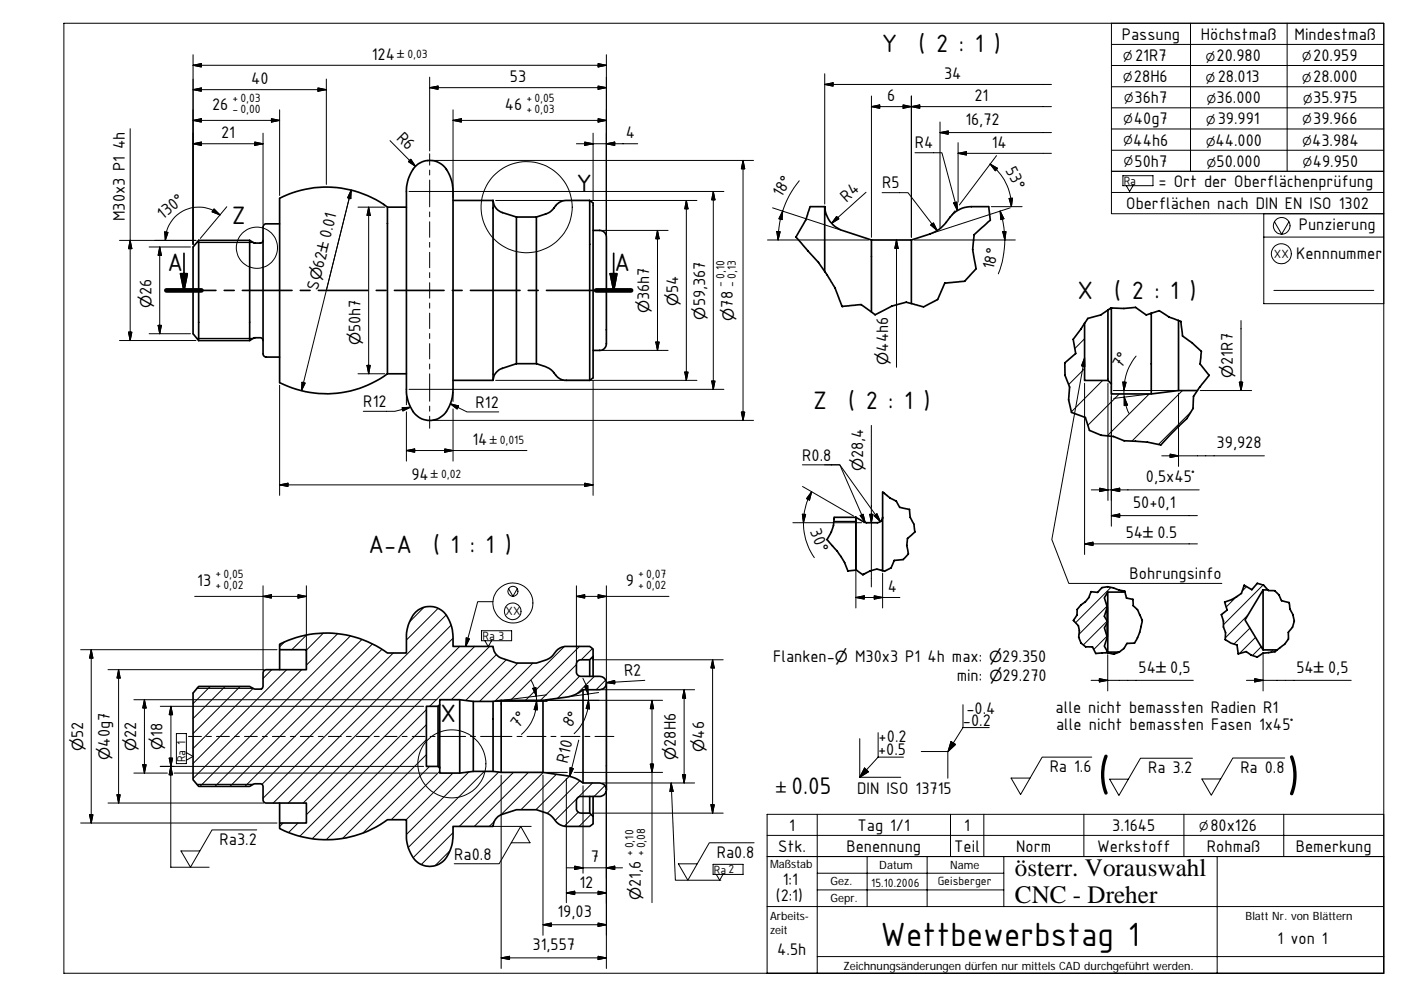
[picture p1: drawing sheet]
<svg xmlns="http://www.w3.org/2000/svg" width="297mm" height="210mm" viewBox="0 0 297 210" stroke-linecap="round" stroke-linejoin="round" font-family="sans-serif">
<g fill="none" stroke="#000" stroke-width=".36">
<path d="M88.1 35.3a4.4 4.4 0 0 1 7.3 2.1l.5 1.6 .2 1.6v41.9a7.1 7.1 0 0 1-3 6.1 4.3 4.3 0 0 1-6.1-2.3l-.4-1-.4-2.2v-42.5a7.9 7.9 0 0 1 1.9-5.3zM38.3 58h1.4l-.7 3.6zM39 53.7v7.9M42.1 51l-1.2 1.4v18.4l1.2 1.4M42.1 51v21.2M42.1 51h10.8M52.9 51a2.51 2.51 0 0 0 2.7 .4l.2-.4M52.9 51v21.2M59.3 47.5h-3l-.4 .2-.1 .5v26.8l.1 .4 .4 .3h3M82.1 43.9v35.3M86.2 43.9h-4.1a21.8 21.8 0 0 0-22.8-1.9v39.1a22 22 0 0 0 22.8-1.9M96.1 42.5h8.4"/>
<path d="M104.5 42.5a2.87 2.87 0 0 0 2 2.6l3 .9M104.5 42.5v38.1M109.5 46v31.1M109.5 46h4.2M113.7 46v31.1M125 42.5h-4.9a3.3 3.3 0 0 0-2.9 1.9l-.9 .7-2.6 .9M125 42.5v38.1M125 42.5l.7 .5v37.1l-.7 .5M125.7 48.9h1.4a1.39 1.39 0 0 1 1.5 1.4v22.6a1.43 1.43 0 0 1-1.5 1.4h-1.4M129.4 58h1.4l-.7 3.6zM130.1 53.7v7.9M174.9 43.8h-3.1a21.9 21.9 0 0 1-3 6.5l2.5 2.9a25.3 25.3 0 0 1 3.6 4.4l2.1 3.3 1.4 3.6a.46 .46 0 0 0 .2 .5 .46 .46 0 0 0 .5-.1l3.5-.3 2.9 2.1 1.2-.6a13.4 13.4 0 0 1 5.4-2l3.7 1 2.2-1.2a1.82 1.82 0 0 0 1.2-1.4l.7-1.5a1.27 1.27 0 0 1 1.6-1.1l2-.2a2.14 2.14 0 0 0 2-1.2l1.4-1.5a15.6 15.6 0 0 1-.4-6.7v-.5l3.5-3.1-.4-2.9h-3.7a6.2 6.2 0 0 0-5.3 3.3l-.7 .8a6.2 6.2 0 0 1-2.7 1.7l-4 1.3"/>
<path d="M174.9 43.8a5.5 5.5 0 0 0 3.9 5.1l6 2M174.9 43.8v13.8M184.8 50.9v15.2M184.8 50.9h8.4M193.2 50.9v13.5M35.3 61.6h10.5M42.1 72.2h10.8M47.5 61.6h2.2M51.4 61.6h10.5M52.9 72.2a2.49 2.49 0 0 1 2.4-.6l.4 .3 .1 .3M63.7 61.6h2M67.5 61.6h10.5"/>
<path d="M79.8 61.6h2.1M82.1 79.2h4.1M83.6 61.6h10.5M95.9 61.6h2.1M99.7 61.6h10.6M109.5 77.1l-3 1a2.86 2.86 0 0 0-2 2.5h-8.4M109.5 77.1h4.2M112 61.6h2.1M113.7 77.1l2 .6a4.5 4.5 0 0 1 2.3 2.1l.8 .6 .9 .2h5.3M115.9 61.6h10.4M128.1 61.6h2.1M132 61.6h1.8"/>
<path d="M230 68.5v12.2h4.9l.7 .7v2.1h8.5l5.8-.7h4M234.9 65.7l-1.5 1.1-2.8 .7-.6 1M234.9 65.7v15M235.6 65.3l2.7 .1 2.5-.2 2.2 1.6 1.1-.4M235.6 65.3l-.7 .4M235.6 65.3v16.1M244.1 66.4l1.7-.5 .7 .4a8.2 8.2 0 0 0 3.4 1.7M244.1 66.4v17.1M249.9 68l.5 .2 .3 3 2 1.5 2 1.8-.3 2.7 2 2.4-2.1 2.6-1.3 1.9-.1 2.5-1.3 2.1-5.5 5.6-2.8-.6-5-.2-2.2-1-2.6-.2-2.5-1.1-.9-2.7-2.9-1.1-.6-2.6 .2-2.7-1-2.5v-2.7l2.3-1.9-.6-3.1 2.5-3.4M249.9 68v14.8M181.5 109.7h-4.6a7.4 7.4 0 0 1-1.6 4.7l.4 .4a17.2 17.2 0 0 1 4.1 6.3l1.8-.2 1.3 1 1.6-.9 1.4-.4 1.7 .5 1.3-.7 .7-1.6 1.9-.2 1.1-1.1a5.8 5.8 0 0 1-.2-3.3l1.6-1.4-.2-1.7-.3-.4a3.7 3.7 0 0 1-.7-2.7l-2-.4-.8-1.3-1.3-.7-1.6-1.3v16.7M181.5 109.7l2 1.1h2.5a1.15 1.15 0 0 0 1.1-1.1"/>
<path d="M181.5 109.7v11.2M59.3 137.8v4.2M125 139.9v3.5M125.7 139.2v4.2M231.3 125.5l1.4 .1 .9-1 1.3-.2 1.2 .3 1.1 .4 1.3 .2 .3 1.5 1.4 .3v.6a1 1 0 0 0 .7 1.3l.3 .3 .5 1.1a3.3 3.3 0 0 1 0 3.2l-.4 1.2-.8 1.6h-1.6a4.4 4.4 0 0 1-1.6 1.8l-1.2 .5-1.2-.3-2.6 .2-.7-1.4a2.45 2.45 0 0 1-2.4-.9 2.45 2.45 0 0 1-.3-2.5l-.3-1.1-1-1.1 .7-1.2 .1-1.2 .8-.9 .9-.7 .7-.9zM234.8 128.7v3M234.8 132.1v3M234.9 125.5l-.8 1.2 .7 2-.7 2 .8 1.2-.8 1.2 .7 2-.7 1.9 .8 1.3h2.4M234.9 125.5h3.6M234.9 125.5v12.8M259.6 127.7l1.6-.6 2-1.3 .6-1.7 1.6 .9 1.2-1.3 1.3 .4 1 1.1a2.07 2.07 0 0 1 2.4 1.2l.4 1 1.6 .4 .4 1.7a3.3 3.3 0 0 1 0 3.8 1.19 1.19 0 0 0-.5 1.5 2.19 2.19 0 0 1-.8 1.7l-2.1 1.7-2.5 .3-1.2 .8-1.3-.4-1.1-.7-1.7 .4-.2-1.8-1.3-.4-1.2-.8v-1.5l-.4-1.2v-1.2l-.5-1.4 1.3-1zM267.8 125.1l-3.8 6.3 3.8 6.4h3"/>
<path d="M267.8 125.1h1M267.8 125.1v12.7M42.1 145.5h10.8a2.63 2.63 0 0 0 2.4 .6l.5-.6v-2.9l.1-.3 .4-.3h8.7v-4.2h-5.7v-1.2a21.9 21.9 0 0 1 22.8 1.9h4.1v-3.9a7.5 7.5 0 0 1 2.5-5.3 4.4 4.4 0 0 1 6.7 2.6l.5 1.6 .2 3.6h8.4a2.76 2.76 0 0 0 2 2.5l3 1h4.2l2-.6a4.3 4.3 0 0 0 2.3-2.1l.8-.5 .9-.3h5.3l.7 .5v1.6l-.7 .7h-1.8l-.7 .3-.3 .5 .1 2.1 .3 .5 .4 .1h4.1a1.42 1.42 0 0 1 1.5 1.4 1.42 1.42 0 0 1-1.5 1.4h-3.5a6.8 6.8 0 0 1-3.5 1.6l-5 .7h-8.8l-1.8 .2h-4.2l-2.8-.3h-4.3v1l-.3 .4h-2.5v12.7h2.5l.3 .3v1.1h4.3l2.8-.3h4.2l1.8 .2h8.8l5 .7a7 7 0 0 1 3.5 1.5h3.5a1.43 1.43 0 0 1 1.5 1.4 1.43 1.43 0 0 1-1.5 1.5h-4.1l-.5 .2-.3 .5v2l.2 .4 .4 .3 .4 .1h1.8l.7 .7v1.6l-.7 .5h-4.9a3.4 3.4 0 0 1-2.9-1.9l-1.2-.9-2.3-.7h-4.2l-3 1a2.81 2.81 0 0 0-2 2.5h-8.4v1.9a7.1 7.1 0 0 1-3 6.1 4.4 4.4 0 0 1-6.3-2.9l-.6-2.1v-4.4h-4.1a21.9 21.9 0 0 1-22.8 1.9v-1.2h5.7v-4.2h-8.7l-.5-.6v-3l-.2-.4-.4-.1a2.56 2.56 0 0 0-2.3 .5h-10.8l-1.2-1.4v-18.4zM92.9 149.8v12.7M93.2 149.4v13.4M97.5 148.4v15.5M100.3 148.7v14.9M104.5 148.7v14.9M106.3 148.5v15.3M115.1 148.5v15.3M123.6 146.2v19.8M128.6 144.8v22.6"/>
<path d="M59.3 170.3v4.2M125 168.9v3.5M125.7 168.9v4.2"/>
</g>
<path d="M41.7 51.4h12M41.7 71.8h12M176.8 110.6h4.7M41.7 145.9h12M41.7 166.3h12" fill="none" stroke="#000" stroke-width=".25"/>
<g fill="#000" stroke="#000" stroke-width=".21">
<path d="M40.9 13.8l1.8-.3v.7zM40.9 19l1.8-.4v.7zM67.4 18.6l1.8 .4-1.8 .3zM91.1 18.6l1.8-.4v.7zM126.8 13.5l1.8 .3-1.8 .4zM126.8 18.2l1.8 .4-1.8 .3zM174.9 17.9l1.7-.4v.8zM40.9 30.5l1.8-.4v.7zM40.9 25.5l1.8-.3v.7zM54 30.1l1.8 .4-1.8 .3zM57.5 25.2l1.8 .3-1.8 .4zM87.1 33.8l1 1.5-1.5-1z"/>
<path d="M96.1 25.5l1.7-.3v.7zM124 30.1l1.7 .4-1.7 .3zM126.8 25.2l1.8 .3-1.8 .4zM128.6 30.5l1.7-.4v.7zM157.5 34l.4 1.8h-.7zM184.8 22.6l1.7-.4v.8zM191.5 22.2l1.7 .4-1.7 .4zM193.2 22.6l1.8-.4v.8zM199.3 28.1l1.7-.3v.7zM203.1 32.5l1.8-.3v.7zM209.9 34.8l1.6 .9-.5 .5zM27.6 51l.4 1.7h-.8z"/>
<path d="M33.9 52.4l.3 1.7h-.7zM34.9 49.2l.7 .1-.6 1.7zM45.4 44.3l1.2 1.3-1.6-.7zM74.5 40.3l-.1 1.8-.7-.2zM78.2 43.9l.3 1.8h-.7zM139.4 48.9l.4 1.7h-.8zM145.5 42.5l.4 1.8h-.7zM151.2 40.6l.4 1.8h-.7zM164.7 49.1h.7l-.4 1.8zM165.9 44.7l-.1 1.9-.7-.2zM177.4 45.9l.5 .5-1.6 .9zM190.1 50.9l.3 1.8h-.7z"/>
<path d="M197.3 47.7l.6-.4 .8 1.6zM202.2 43l.7-.2 .1 1.9zM212.6 49.1h.7l-.3 1.8zM212 44.7l.8 1.7-.6 .2zM213.9 42.1l.8-.1-.3 1.8zM27.2 70.4h.8l-.4 1.8zM33.5 69h.7l-.3 1.8zM77.8 77.5h.7l-.3 1.7zM139 72.5h.8l-.4 1.8zM145.2 78.9h.7l-.4 1.7zM230 75.9v1.8l-.7-.1zM64 81l.7 .2-.8 1.6z"/>
<path d="M85.3 86.4l1.7-.1-1.6 .8zM86.2 95.5l1.7-.3v.7zM94.3 95.2l1.8 .3-1.8 .4zM95.5 85.6l1.7 .5-.3 .6zM150.9 80.8h.7l-.4 1.7zM157.2 87.4h.7l-.4 1.7zM238.1 81h.7l-.5 1.8zM238.4 84.2l.7 1.7-.7 .1zM248.1 96.3l1.8 .3-1.8 .4zM262.8 81h.7l-.4 1.8zM59.3 102.8l1.8-.4v.7zM124 102.4l1.7 .4-1.7 .3z"/>
<path d="M170.1 109l.7 .1-.5 1.7zM172.1 104.3l-.5 1.7-.6-.3zM182.4 109.3l.6-.3 .4 1.8zM184.4 109.1h.7l-.4 1.7zM185.4 109.4l.5-.5 .8 1.7zM230 115.3l1.7-.3v.7zM233.1 103.5l1.8 .4-1.8 .3zM235.6 103.9l1.8-.4v.7zM235.6 109.3l1.8-.3v.7zM19.3 137.8l.4 1.7h-.7zM55.8 126.4l1.7-.3v.7zM63.2 126.1l1.8 .3-1.8 .4z"/>
<path d="M98.8 135.3l.7 .1-.8 1.7zM122.2 126.4l1.8-.3v.7zM126.8 126.1l1.8 .3-1.8 .4zM181.5 126.7l1.7-.4v.7zM185.4 126.3l1.7 .4-1.7 .3zM25.1 142l.4 1.8h-.7zM30.6 148.4l.4 1.7h-.7zM36.2 149.8l.4 1.7h-.7zM113 145.9l.6-.1 .1 1.8zM113.8 148.7l.2 1.8h-.8zM123.9 145.5l.7-.1 .1 1.8zM124.8 148.5l.2 1.8-.7-.1z"/>
<path d="M128.6 144.7l1.7-.4v.7zM138.2 148.5l.4 1.8h-.7zM145.1 146.2l.3 1.8h-.7zM151.1 139.9l.3 1.7h-.7zM201.6 157.2l1 .6-1.6 1.5zM233.1 143.9l1.8 .4-1.8 .3zM266 143.9l1.8 .4-1.8 .3zM19 172.7h.7l-.4 1.8zM24.8 168.5h.7l-.4 1.8zM30.3 162.1h.7l-.4 1.8zM35.9 160.7h.7l-.4 1.8zM36.2 162.5l.4 1.8h-.7z"/>
<path d="M120.9 162.8l.7 .2-.8 1.6zM137.9 162h.7l-.4 1.8zM142.3 166l.4 1.8h-.7zM144.7 164.3h.7l-.3 1.7zM150.7 170.6h.7l-.3 1.8zM183.3 162.8l.8 .8-1.8 1.2zM115.1 196.1l1.8-.4v.7zM121.9 183.6l1.7 .4-1.7 .4zM120.1 189.3l1.8-.3v.7zM126.8 195.7l1.8 .4-1.8 .3zM126.8 189l1.8 .3-1.8 .4zM128.6 184l1.7-.4v.8z"/>
<path d="M106.3 203.1l1.7-.3v.7zM126.8 202.8l1.8 .3-1.8 .4z"/>
</g>
<g fill="none" stroke="#000" stroke-width=".21">
<path d="M13.5 4.9h279.9v201.5h-279.9zM40.9 13.8l1.8-.3v.7zM40.9 19l1.8-.4v.7zM40.9 11.6v40.2M40.9 13.8h87.7M40.9 19h28.3M67.4 18.6l1.8 .4-1.8 .3zM69.2 16.8v22.3M91.1 18.6l1.8-.4v.7zM91.1 16.4v15.6M91.1 18.6h37.5M126.8 13.5l1.8 .3-1.8 .4z"/>
<path d="M126.8 18.2l1.8 .4-1.8 .3zM128.6 11.6v38.1M174.9 17.9l1.7-.4v.8zM174.9 17.9h48M174.9 15.6v27.7M235.6 4.9h57.8v31.4h-57.8zM235.6 13.9h57.8M235.6 18.4h57.8M235.6 9.4h57.8M252.4 4.9v31.4M272.9 4.9v31.4M27.6 27.3v44.9"/>
<path d="M40.9 30.5l1.8-.4v.7zM40.9 25.5l1.8-.3v.7zM40.9 30.5h14.9M40.9 25.5h18.4M54 30.1l1.8 .4-1.8 .3zM55.8 28.2v19.4M57.5 25.2l1.8 .3-1.8 .4zM59.3 23.3v18.1M82.7 29.8l5.4 5.5M87.1 33.8l1 1.5-1.5-1zM91.1 32.6v2.4M91.1 36.1v1"/>
<path d="M91.1 38.2v5.7M91.7 34h68.1M96.1 25.5l1.7-.3v.7zM96.1 25.5h32.5M96.1 23.3v18.6M122.2 30.5h13M124 30.1l1.7 .4-1.7 .3zM125.7 28.2v14.3M126.8 25.2l1.8 .3-1.8 .4zM128.6 30.5l1.7-.4v.7zM157.5 34l.4 1.8h-.7zM157.5 34v55.1"/>
<path d="M169.5 38.3a19.6 19.6 0 0 0-4.5 12.6M184.8 22.6l1.7-.4v.8zM184.8 22.6h38.1M184.8 20.4v29.9M191.5 22.2l1.7 .4-1.7 .4zM193.2 22.6l1.8-.4v.8zM193.2 20.4v29.9M194 32.4h5.7l3.3 12.3M199.3 28.1l1.7-.3v.7zM199.3 28.1h23.6M199.3 25.9v22.4M203.1 32.5l1.8-.3v.7z"/>
<path d="M203.1 32.5h19.8M203.1 30.2v12.6M209.9 34.8l1.6 .9-.5 .5zM209.9 34.8a11.4 11.4 0 0 1 4.5 9M211.3 33l-7.9 10.5M235.6 36.3h57.8v9h-57.8zM235.6 22.9h57.8M235.6 27.3h57.8M235.6 31.9h57.8M238.1 37.3h6.4v2.1h-6.4zM238.8 39.4l.7 1.2 .7-1.2M25.3 51h16.2"/>
<path d="M27.6 51l.4 1.7h-.8zM31.6 52.4h8.8M33.9 52.4l.3 1.7h-.7zM33.9 52.4v18.4M34.9 49.2l.7 .1-.6 1.7zM45.4 44.3l1.2 1.3-1.6-.7zM46.6 45.6a7 7 0 0 0-4.6-1.7 7 7 0 0 0-6.7 5.3l-.3 1.8M48.1 43.8l-5.6 6.7M74.4 40.7l-10.5 42.1M74.5 40.3l-.1 1.8-.7-.2zM74.5 40.3l-5.3 21.3M75.9 43.9h5.7"/>
<path d="M78.2 43.9l.3 1.8h-.7zM78.2 43.9v35.3M86.7 40.6h4.3M91.1 44.9v1.1M91.1 47v3.3M91.1 51.4v1M91.1 53.5v3.3M91.1 57.8v1.1M91.1 59.9v3.3M91.2 40.6h62.3M105.1 42.5h42.7M127.7 48.9h13.9"/>
<path d="M139.4 48.9l.4 1.7h-.8zM139.4 48.9v25.4M145.5 42.5l.4 1.8h-.7zM145.5 42.5v38.1M151.2 40.6l.4 1.8h-.7zM151.2 40.6v41.9M162.7 50.9h21.5M163.8 44.1l14.4 4.7M164.7 49.1h.7l-.4 1.8zM165.9 44.7l-.1 1.9-.7-.2zM177.4 45.9l.5 .5-1.6 .9zM183.6 40.8l-7.3 6.5"/>
<path d="M187 40.9h5.5l6.2 8M190.1 50.9l.3 1.8h-.7zM190.1 50.9v27M193.8 50.9h21.5M197.3 47.7l.6-.4 .8 1.6zM202.2 43l.7-.2 .1 1.9zM202.4 44.7l-.6 .9M210.2 43.8h6.5M212 44.7l.8 1.7-.6 .2zM212 44.7a19.4 19.4 0 0 1-.3 13.4M212.6 49.1h.7l-.3 1.8zM213.9 42.1l.8-.1-.3 1.8z"/>
<path d="M214.2 44.1l-16.5 5.3M235.6 40.8h57.8M267.9 50.3h25.5M270.2 47l1.5 2.7 1.6-2.7M293.4 45.3h-25.5v19.1h25.5M25.3 72.2h16.2M27.2 70.4h.8l-.4 1.8zM31.6 70.8h8.8M33.5 69h.7l-.3 1.8zM75.9 79.2h5.7M77.8 77.5h.7l-.3 1.7zM91.1 64.3v1"/>
<path d="M91.1 66.4v3.3M91.1 70.7v1.1M91.1 72.9v3.2M91.1 77.2v1M91.1 79.3v5.8M127.7 74.3h13.9M139 72.5h.8l-.4 1.8zM145.2 78.9h.7l-.4 1.7zM230 75.9v1.8l-.7-.1zM230 75.9l-7 38.5 3.6 9.3h32.5M230 78.2l-3.4 3.4M230 71.8l-2.1 2.1"/>
<path d="M240.9 75.5a11.6 11.6 0 0 0-1.6 12.1M263.1 68v14.8M270.1 61.6h21.2M59.3 81.7v23.3M64 81l.7 .2-.8 1.6zM85.3 86.4l1.7-.1-1.6 .8zM86.2 95.5l1.7-.3v.7zM86.2 95.5h25.5M86.2 83.1v2.7M86.2 87.3v10.5M86.7 82.5h4.3M87 86.3l-3.3 .9h-6.7"/>
<path d="M91.1 86.1v1.1M91.1 88.2v2.6M91.2 82.5h62.3M91.7 89.1h68.1M94.3 95.2l1.8 .3-1.8 .4zM95.5 85.6l1.7 .5-.3 .6zM95.5 85.6l3.5 1.7h6.7M96.1 83.1v2M96.1 86.7v11.1M105.1 80.6h42.7M125.7 80.7v24.3M150.9 80.8h.7l-.4 1.7z"/>
<path d="M157.2 87.4h.7l-.4 1.7zM170.1 98.6h6.2M176.3 98.6h1.8l8.6 12M176.3 98.6h1.8l5.3 12.2M184.7 90.2v34.2M230 81.3v36.3M233.8 80.7l-6.6 6.6M234.9 81.3v24.8M235.6 81.9v29.7M236 82.8h13.3M237.3 83.5l-6.6 6.6M238.1 81h.7l-.5 1.8z"/>
<path d="M238.4 84.2l.7 1.7-.7 .1zM243.5 83.6l-7.4 .9M243.7 83.5l-8.9 8.9M246.3 96.6h21.8M248.1 96.3l1.8 .3-1.8 .4zM249.9 83.4v15.5M250.7 82.8l-10.7 10.7M252.5 87.4l-6.9 6.8M254.5 82.8h10.9M262.8 81h.7l-.4 1.8zM59.3 102.8l1.8-.4v.7zM59.3 102.8h66.4"/>
<path d="M124 102.4l1.7 .4-1.7 .3zM168.1 110.8h14.6M170.1 109l.7 .1-.5 1.7zM170.2 103.1l10.8 6.3M172.1 104.3l-.5 1.7-.6-.3zM172.1 104.3a13.1 13.1 0 0 0 .6 13.9M181.5 110.3v18.6M182.4 109.3l.6-.3 .4 1.8zM183.1 110.8h.1M184.4 109.1h.7l-.4 1.7zM185.5 109.3l.4-.4 .8 1.7M185.5 109.5l1.2 1.1"/>
<path d="M230 115.3l1.7-.3v.7zM230 115.3h23.9M231.4 103.9h22.9M233.1 103.5l1.8 .4-1.8 .3zM235.6 103.9l1.8-.4v.7zM235.6 109.3l1.8-.3v.7zM235.6 109.3h18.3M17.1 137.8h41.6M19.3 137.8l.4 1.7h-.7zM19.3 137.8v36.7M41.3 126.4h23.7M55.8 126.4l1.7-.3v.7z"/>
<path d="M55.8 124.2v17.9M60.3 136.1l-1 1M63.2 126.1l1.8 .3-1.8 .4zM65 134.7l-3.1 3.1M65 124.2v17.2M68.6 134.2l-3.6 3.7M71.6 134.4l-6.6 6.6M74.3 134.9l-31.9 31.8M76.7 135.6l-31.1 31.1M78.9 136.5l-30.1 30.2M81 137.7l-29.1 29M83.4 138.5l-27.9 27.8"/>
<path d="M89.9 128.8l-3 3M92.9 129l-6.7 6.7M94.6 130.4l-38.8 38.8M95.6 132.5l-37.7 37.8M96.1 135.3l-35 35M97.5 137.1l-33.2 33.2M98.8 135.3l.7 .1-.8 1.7zM100.6 137.1l-35.6 35.6M102.1 133.7h6.4v2.1h-6.4zM102.8 135.8l.7 1.3 .7-1.3M103.8 137.1l-12.7 12.7M104.5 127.6h-3.2l-2.6 9.5"/>
<path d="M105.3 138.8l-9.6 9.6M107.3 139.9l-8.6 8.6M107.8 124.8l1 1.6 .9-1.6M119.6 137.1l-11.4 11.4M122.2 126.4l1.8-.3v.7zM122.2 126.4h19.6M122.2 124.2v16.1M122.9 137.1l-11.5 11.4M125.6 139.9h27.7M125.6 137.5l-2.4 2.4M126.8 126.1l1.8 .3-1.8 .4zM128.6 124.2v20.1"/>
<path d="M151.1 139.9l.3 1.7h-.7zM151.1 139.9v32.5M181.5 126.7l1.7-.4v.7zM181.5 126.7h9.3M185.4 126.3l1.7 .4-1.7 .3zM187.1 121.5v7.4M231.5 125.5l-.3 .2M234.7 134.9l-2.8 2.8M234.7 128.5l-5.9 6M234.7 138l-.3 .4M234.8 131.7l-5.1 5M234.9 138.8v7.7"/>
<path d="M235.6 124.5l-7.6 7.5M238 125.2l-.3 .3M262.1 126.6l-2.1 2.1M264.3 124.4l-.9 .9M264.5 130.5l-4.7 4.7M265 133.2l-3.4 3.3M266.2 135.1l-3.4 3.5M267.4 137.1l-1.9 1.9M267.8 124l-8.4 8.5M267.8 138.4v8.1M269.9 137.8l-.5 .5M22.9 142h33"/>
<path d="M25.1 142l.4 1.8h-.7zM25.1 142v28.3M28.4 148.4h64.3M30.6 148.4l.4 1.7h-.7zM30.6 148.4v15.5M34 149.8h55.8M36.2 149.8l.4 1.7h-.7zM36.2 149.8v12.7M37.4 155.5h2.1v6.4h-2.1zM39.5 159.6l1.4 .8-1.4 .8M40 156.1h2.7M43.8 156.1h1"/>
<path d="M44.6 145.5l-3.7 3.7M45.9 156.1h2.7M47.7 145.5l-6.8 6.9M49.7 156.1h1.1M50.9 145.5l-10 10M51.8 156.1h2.8M53.7 145.9l-12.8 12.8M55.6 156.1h1.1M57.6 142l-1.8 1.9M57.7 156.1h2.8M60.8 142l-19.9 19.9M61.5 156.1h1.1"/>
<path d="M63.7 156.1h2.7M64 142l-23.1 23.1M67.5 156.1h1M69.6 156.1h2.7M73.4 156.1h1.1M75.5 156.1h2.8M79.3 156.1h1.1M81.4 156.1h2.8M85.3 156.1h1M87.4 156.1h2.7M90.4 160l-17.7 17.7M90.4 156.8l-21.2 21.2"/>
<path d="M90.4 153.6l-24.2 24.2M90.4 150.5l-26.8 26.8M91.2 156.1h1M93.3 156.1h5.4M99.8 156.1h1M101.9 156.1h6.6M105.1 148.7h10.9M109.6 156.1h1.1M109.8 140.6l-8.1 8.1M111.7 156.1h4.1M112.6 144.3a9.2 9.2 0 0 1-2 11.4M113 145.9l.6-.1 .1 1.8z"/>
<path d="M113 140.6l-8.1 8.1M113.8 148.7l.2 1.8h-.8zM115.7 148.5h24.8M115.9 147.3l-9.1 1.1M116.8 156.1h1.1M118.9 156.1h4.1M122.2 140.9l-7.6 7.6M122.7 156.9l-1.9 7.7M122.9 143.3l-4.7 4.8M123.6 143.8a9.7 9.7 0 0 1-1.5 11.3l-.4 .5M123.9 145.5l.7-.1 .1 1.8zM124 156.1h1.1"/>
<path d="M124.8 148.5l.2 1.8-.7-.1zM126 143.4l-3.6 3.6M126.2 156.1h4M126.9 146.8l-6.3 .9M127.7 146.2h19.6M128.4 144.2l-2 2M128.6 144.7l1.7-.4v.7zM136.7 144.3l-8.1 .4M138.2 148.5l.4 1.8h-.7zM138.2 148.5v42.9M145.1 146.2l.3 1.8h-.7zM145.1 146.2v19.8"/>
<path d="M182.3 156.6v8.2M186.2 155.3v5.2M195.3 159.3h5.7v5.7M201.6 157.2l1 .6-1.6 1.5zM204.2 154.3h5.5M204.2 149.4v4.9M204.2 154.3l-3.1 4.9M231.3 144.3h21.7M233.1 143.9l1.8 .4-1.8 .3zM264.3 144.3h22.2M266 143.9l1.8 .4-1.8 .3zM17.1 174.5h41.6"/>
<path d="M19 172.7h.7l-.4 1.8zM22.9 170.3h33M24.8 168.5h.7l-.4 1.8zM28.4 163.9h7.1M30.3 162.1h.7l-.4 1.8zM34 162.5h55.8M35.9 160.7h.7l-.4 1.8zM36.2 162.5l.4 1.8h-.7zM36.2 162.5v21.4h8.1M36.9 163.9h55.8M54.4 176h-9.4l-4.6 7.9-2-3.5h4M60 174.5l-.7 .7"/>
<path d="M63.2 174.5l-2 2M91.1 162.5l-14.1 14.1M93.2 163.5l-10.3 10.3M96 163.9l-9.9 9.9M96.1 176.6l-6.8 6.7M99.4 163.7l-13.2 13.2M102.7 163.6l-16.1 16.1M104.5 175.2h8.1M104.8 174.1l-1.1 1.1M105.7 163.7l-18.1 18.1M106.3 164.3v41M108.4 178.7h4l-2-3.5-4.6 7.9h-9.5"/>
<path d="M108.9 163.8l-11.5 11.4M112 163.8l-11.4 11.4M115.1 164.3v34M115.2 163.8l-9.1 9M115.7 163.8h4.6M118 164.2l-7.6 7.5M120.1 165v26.4M120.7 164.6l-7.1 7.1M120.9 162.8l.7 .2-.8 1.6zM121.7 163.8h18.8M122.6 172.2l-2.9 3M122.9 165.6l-6.9 6.9"/>
<path d="M123.6 166.6v18.5M125.3 172.7l-2.5 2.5M125.6 172.4h27.7M125.6 166l-7.9 7.9M127.7 166h19.6M128.2 166.6l-2.2 2.3M128.6 168v37.3M137.9 162h.7l-.4 1.8zM142.3 166l.4 1.8h-.7zM142.3 166l.9 20.6h9.6M144.7 164.3h.7l-.3 1.7zM150.7 170.6h.7l-.3 1.8z"/>
<path d="M159.9 178.7h-9.5l-4.6 7.9-2-3.4h4M162.6 172.7h130.8v8.9h-130.8zM162.6 177.1h130.8M173.3 172.7v33.7M182.3 164.8h8.7M183.3 162.8l.8 .8-1.8 1.2zM186.2 160.5h5.4M186.2 160.5l-3.9 4.3M201.5 172.7v8.9M208.6 172.7v8.9M229.8 172.7v8.9M231.5 160.5h-10.5l-4.6 8-2-3.5h4"/>
<path d="M251 172.7v8.9M252.8 160.8h-11l-4.6 7.9-1.9-3.5h3.9M272.2 172.7v8.9M272.4 160.7h-11l-4.6 7.9-2-3.4h4M95.4 180.4l-3.1 3.1M115.1 196.1l1.8-.4v.7zM115.1 196.1h13.5M120.1 189.3l1.8-.3v.7zM120.1 184h11.9M120.1 189.3h8.5M121.9 183.6l1.7 .4-1.7 .4zM126.8 195.7l1.8 .4-1.8 .3z"/>
<path d="M126.8 189l1.8 .3-1.8 .4zM128.6 184l1.7-.4v.8zM151.2 183.3h6.3v2.1h-6.3zM151.9 185.4l.7 1.2 .7-1.2M162.6 192.2h130.7M173.3 188.7h39.5M173.3 185.1h39.5M183.9 181.6v10.6M196.6 181.6v10.6M212.8 181.6v10.6M258.1 181.6v24.8M293.4 181.6h-130.8v24.8"/>
<path d="M106.3 203.1l1.7-.3v.7zM106.3 203.1h22.3M126.8 202.8l1.8 .3-1.8 .4zM173.3 202.8h120.1"/>
<circle cx="54.5" cy="52.5" r="4.4"/>
<circle cx="111.7" cy="43.9" r="9.7"/>
<circle cx="271.7" cy="53.8" r="2.12"/>
<circle cx="271.7" cy="47.9" r="1.78"/>
<circle cx="108.7" cy="129.6" r="1.76"/>
<circle cx="108.7" cy="127.8" r="4.2"/>
<circle cx="108.8" cy="125.4" r="1.05"/>
<circle cx="95.8" cy="161.9" r="7.2"/>
</g>
<path d="M35.3 61.6h7.4M126.4 61.6h7.4" fill="none" stroke="#000" stroke-width=".99"/>
<path d="M38.3 58h1.4l-.7 3.6zM129.4 58h1.4l-.7 3.6z" fill="#000" stroke="#000" stroke-width=".36"/>
<g font-size="11">
<text x="232.7" y="167.8">(</text>
<text x="272.8" y="167.9">)</text>
</g>
<text font-size="7.7" x="186.7" y="200.6">Wettbewerbstag 1</text>
<g font-size="5.7">
<text x="187" y="11">Y</text>
<text x="194.8" y="11">( 2 : 1 )</text>
<text x="122.2" y="40.8">Y</text>
<text x="49.1" y="47.5">Z</text>
<text x="35.5" y="57.5">A</text>
<text x="130.3" y="57.5">A</text>
<text x="228.4" y="63.4">X</text>
<text x="236.2" y="63.4">( 2 : 1 )</text>
<text x="172.4" y="86.8">Z</text>
<text x="179.8" y="86.8">( 2 : 1 )</text>
<text x="78.1" y="117.2">A-A</text>
<text x="91.8" y="117.2">( 1 : 1 )</text>
<text x="93.4" y="153.1">X</text>
</g>
<text font-size="5.5" x="167.8" y="168.4">0.05</text>
<g font-size="5.3">
<text x="215.2" y="185.8">österr. Vorauswahl</text>
<text x="215.2" y="191.4">CNC - Dreher</text>
</g>
<g font-size="3.8">
<text x="237.8" y="8.4">Passung</text>
<text x="254.6" y="8.4">Höchstmaß</text>
<text x="274.5" y="8.4">Mindestmaß</text>
<text x="53.2" y="17.9">40</text>
<text x="78.8" y="12.7">124</text>
<text x="108.1" y="17.5">53</text>
<text x="200.1" y="16.8">34</text>
<text x="240.4" y="17.4">28H6</text>
<text x="240.7" y="12.9">21R7</text>
<text x="257.9" y="12.9">20.980</text>
<text x="258.2" y="17.4">28.013</text>
<text x="278.4" y="12.9">20.959</text>
<text x="278.4" y="17.4">28.000</text>
<text x="45" y="23.4">26</text>
<text x="107" y="23.4">46</text>
<text x="188.1" y="21.5">6</text>
<text x="206.6" y="21.5">21</text>
<text x="240.5" y="21.9">36h7</text>
<text x="257.9" y="21.9">36.000</text>
<text x="278.4" y="21.9">35.975</text>
<text x="46.9" y="29.4">21</text>
<text x="83.9" y="29.4" transform="rotate(45 83.9 29.4)">R6</text>
<text x="132.7" y="29.4">4</text>
<text x="204.7" y="26.5">16,72</text>
<text x="240.4" y="26.4">40g7</text>
<text x="258.2" y="26.4">39.991</text>
<text x="278.4" y="26.4">39.966</text>
<text x="26.5" y="31.5" transform="rotate(-90 26.5 31.5)">4h</text>
<text x="194" y="31.5">R4</text>
<text x="210.3" y="31.4">14</text>
<text x="240.3" y="30.9">44h6</text>
<text x="240.5" y="35.3">50h7</text>
<text x="257.7" y="30.9">44.000</text>
<text x="257.9" y="35.3">50.000</text>
<text x="278.2" y="30.9">43.984</text>
<text x="278.3" y="35.3">49.950</text>
<text x="165.7" y="42" transform="rotate(-59 165.7 42)">18°</text>
<text x="187" y="40">R5</text>
<text x="213.1" y="36.1" transform="rotate(63 213.1 36.1)">53°</text>
<text x="245.6" y="39.7">= Ort der Oberflächenprüfung</text>
<text x="26.5" y="46.9" transform="rotate(-90 26.5 46.9)">M30x3 P1</text>
<text x="34.5" y="46.6" transform="rotate(-39 34.5 46.6)">130°</text>
<text x="179.5" y="42.9" transform="rotate(-42 179.5 42.9)">R4</text>
<text x="238.8" y="44.3">Oberflächen nach DIN EN ISO 1302</text>
<text x="70.1" y="50.7" transform="rotate(-76 70.1 50.7)">0.01</text>
<text x="275.4" y="48.7">Punzierung</text>
<text x="68.5" y="57" transform="rotate(-76 68.5 57)">62</text>
<text x="210.7" y="57.3" transform="rotate(-77 210.7 57.3)">18°</text>
<text x="274.8" y="55">Kennnummer</text>
<text x="32.1" y="62.6" transform="rotate(-90 32.1 62.6)">26</text>
<text x="67.4" y="61.6" transform="rotate(-76 67.4 61.6)">S</text>
<text x="137.6" y="63.6" transform="rotate(-90 137.6 63.6)">36h7</text>
<text x="143.8" y="62.1" transform="rotate(-90 143.8 62.1)">54</text>
<text x="149.5" y="65" transform="rotate(-90 149.5 65)">59,367</text>
<text x="155.4" y="65.2" transform="rotate(-90 155.4 65.2)">78</text>
<text x="76.4" y="70.4" transform="rotate(-90 76.4 70.4)">50h7</text>
<text x="188.3" y="74.5" transform="rotate(-90 188.3 74.5)">44h6</text>
<text x="261.4" y="77.3" transform="rotate(-90 261.4 77.3)">21R7</text>
<text x="237.9" y="78.2" transform="rotate(-62 237.9 78.2)">7°</text>
<text x="77" y="86.3">R12</text>
<text x="100.8" y="86.4">R12</text>
<text x="100.2" y="94.4">14</text>
<text x="258" y="95">39,928</text>
<text x="87.2" y="101.7">94</text>
<text x="170.1" y="97.7">R0.8</text>
<text x="183" y="97.1" transform="rotate(-90 183 97.1)">28,4</text>
<text x="240.2" y="107.7">50+0,1</text>
<text x="242.9" y="102.2">0,5x45</text>
<text x="171.7" y="112.7" transform="rotate(69 171.7 112.7)">30°</text>
<text x="238.7" y="114.2">54</text>
<text x="245.4" y="114.2">0.5</text>
<text x="41.8" y="124.3">13</text>
<text x="132.7" y="124.3">9</text>
<text x="188.3" y="125.5">4</text>
<text x="239.5" y="122.8">Bohrungsinfo</text>
<text x="132.4" y="143.4" transform="rotate(-3 132.4 143.4)">R2</text>
<text x="163.9" y="140.4">Flanken-</text>
<text x="181.3" y="140.4">M30x3 P1 4h max:</text>
<text x="212.5" y="140.4">29.350</text>
<text x="241.4" y="142.6">54</text>
<text x="248.1" y="142.6">0,5</text>
<text x="274.9" y="142.6">54</text>
<text x="281.6" y="142.6">0,5</text>
<text x="202.9" y="144.5">min:</text>
<text x="212.5" y="144.5">29.270</text>
<text x="110" y="154.6" transform="rotate(-54 110 154.6)">7°</text>
<text x="121.1" y="154.5" transform="rotate(-56 121.1 154.5)">8°</text>
<text x="204.2" y="153.9">-0.2</text>
<text x="204.9" y="151.4">-0.4</text>
<text x="223.8" y="151.2">alle nicht bemassten Radien R1</text>
<text x="223.9" y="154.7">alle nicht bemassten Fasen 1x45</text>
<text x="17.6" y="156.5" transform="rotate(-90 17.6 156.5)">52</text>
<text x="23.3" y="158.3" transform="rotate(-90 23.3 158.3)">40g7</text>
<text x="28.9" y="156.5" transform="rotate(-90 28.9 156.5)">22</text>
<text x="34.5" y="156.2" transform="rotate(-90 34.5 156.2)">18</text>
<text x="120.3" y="162" transform="rotate(-76 120.3 162)">R10</text>
<text x="143.3" y="158.3" transform="rotate(-90 143.3 158.3)">28H6</text>
<text x="149.3" y="156.6" transform="rotate(-90 149.3 156.6)">46</text>
<text x="186.2" y="160.2">+0.5</text>
<text x="186.3" y="157.4">+0.2</text>
<text x="222.6" y="163.7">Ra 1.6</text>
<text x="243.4" y="164">Ra 3.2</text>
<text x="263" y="163.9">Ra 0.8</text>
<text x="181.7" y="168.4">DIN ISO 13715</text>
<text x="46.6" y="179.2">Ra3.2</text>
<text x="167.3" y="176.1">1</text>
<text x="181.8" y="176.1">Tag 1/1</text>
<text x="204.4" y="176.1">1</text>
<text x="235.8" y="176.1">3.1645</text>
<text x="256.6" y="176.1">80x126</text>
<text x="96.3" y="182.4">Ra0.8</text>
<text x="125.2" y="182.9">7</text>
<text x="152" y="181.9">Ra0.8</text>
<text x="165" y="180.6">Stk.</text>
<text x="179.4" y="180.6">Benennung</text>
<text x="202.3" y="180.6">Teil</text>
<text x="215.5" y="180.6">Norm</text>
<text x="232.6" y="180.6">Werkstoff</text>
<text x="255.9" y="180.6">Rohmaß</text>
<text x="274.8" y="180.6">Bemerkung</text>
<text x="122.8" y="188.2">12</text>
<text x="135.8" y="188" transform="rotate(-90 135.8 188)">21,6</text>
<text x="164.5" y="191">(2:1)</text>
<text x="166" y="187.7">1:1</text>
<text x="118.2" y="194.4">19,03</text>
<text x="112.9" y="201.5">31,557</text>
<text x="164.8" y="202.5">4.5h</text>
<text x="270.9" y="200.1">1 von 1</text>
</g>
<g font-size="3.2">
<text x="69.4" y="53.6" transform="rotate(-76 69.4 53.6)">±</text>
<text x="67.9" y="59.7" transform="rotate(-76 67.9 59.7)">⌀</text>
<text x="32.1" y="65.3" transform="rotate(-90 32.1 65.3)">⌀</text>
<text x="143.8" y="64.8" transform="rotate(-90 143.8 64.8)">⌀</text>
<text x="137.6" y="66.4" transform="rotate(-90 137.6 66.4)">⌀</text>
<text x="149.5" y="67.8" transform="rotate(-90 149.5 67.8)">⌀</text>
<text x="155.6" y="68" transform="rotate(-90 155.6 68)">⌀</text>
<text x="76.4" y="73.2" transform="rotate(-90 76.4 73.2)">⌀</text>
<text x="188.3" y="77.3" transform="rotate(-90 188.3 77.3)">⌀</text>
<text x="261.4" y="80.1" transform="rotate(-90 261.4 80.1)">⌀</text>
<text x="183" y="99.8" transform="rotate(-90 183 99.8)">⌀</text>
<text x="252.7" y="102.2">°</text>
<text x="242.4" y="114.2">±</text>
<text x="177" y="140.4">⌀</text>
<text x="209.7" y="140.4">⌀</text>
<text x="245.1" y="142.6">±</text>
<text x="278.6" y="142.6">±</text>
<text x="209.8" y="144.5">⌀</text>
<text x="273.6" y="154.7">°</text>
<text x="17.6" y="159.2" transform="rotate(-90 17.6 159.2)">⌀</text>
<text x="23.3" y="161.1" transform="rotate(-90 23.3 161.1)">⌀</text>
<text x="28.9" y="159.2" transform="rotate(-90 28.9 159.2)">⌀</text>
<text x="34.5" y="159" transform="rotate(-90 34.5 159)">⌀</text>
<text x="143.3" y="161.1" transform="rotate(-90 143.3 161.1)">⌀</text>
<text x="149.3" y="159.4" transform="rotate(-90 149.3 159.4)">⌀</text>
<text x="164.6" y="168.1">±</text>
<text x="135.8" y="190.8" transform="rotate(-90 135.8 190.8)">⌀</text>
</g>
<g font-size="2.7">
<text x="86.4" y="12.4">0,03</text>
<text x="49.3" y="23.9">-0,00</text>
<text x="49.3" y="21.5">+0,03</text>
<text x="111.6" y="23.9">+0,03</text>
<text x="111.6" y="21.5">+0,05</text>
<text x="238.2" y="39.2">Ra</text>
<text x="270.1" y="54.7">XX</text>
<text x="153.4" y="60.9" transform="rotate(-90 153.4 60.9)">-0,10</text>
<text x="155.9" y="60.9" transform="rotate(-90 155.9 60.9)">-0,13</text>
<text x="106" y="94.1">0,015</text>
<text x="93.5" y="101.3">0,02</text>
<text x="45.7" y="124.8">+0,02</text>
<text x="45.7" y="122.4">+0,05</text>
<text x="135.3" y="124.8">+0,02</text>
<text x="135.3" y="122.4">+0,07</text>
<text x="107.2" y="130.5">XX</text>
<text x="102.3" y="135.7">Ra 3</text>
<text x="39.3" y="161.6" transform="rotate(-90 39.3 161.6)">Ra 1</text>
<text x="134.3" y="181.6" transform="rotate(-90 134.3 181.6)">+0,10</text>
<text x="136.6" y="181.6" transform="rotate(-90 136.6 181.6)">+0,08</text>
<text x="151.3" y="185.2">Ra 2</text>
<text x="184.7" y="188">15.10.2006</text>
<text x="198.8" y="187.7">Geisberger</text>
</g>
<g font-size="2.4">
<text x="163.3" y="184.1">Maßstab</text>
<text x="186.4" y="184.3">Datum</text>
<text x="201.5" y="184.3">Name</text>
<text x="176.1" y="187.6">Gez.</text>
<text x="176.1" y="191.2">Gepr.</text>
<text x="163.3" y="195">Arbeits-</text>
<text x="163.3" y="198">zeit</text>
<text x="264.1" y="195">Blatt Nr. von Blättern</text>
<text x="178.9" y="205.6">Zeichnungsänderungen dürfen nur mittels CAD durchgeführt werden.</text>
</g>
<g font-size="2.3">
<text x="84.2" y="12.4">±</text>
<text x="238.1" y="17.1">⌀</text>
<text x="238.1" y="12.7">⌀</text>
<text x="255.6" y="17.4">⌀</text>
<text x="255.6" y="13">⌀</text>
<text x="276.1" y="12.8">⌀</text>
<text x="276.1" y="17.3">⌀</text>
<text x="238.3" y="21.6">⌀</text>
<text x="255.9" y="21.9">⌀</text>
<text x="276.3" y="21.7">⌀</text>
<text x="238.2" y="26">⌀</text>
<text x="255.8" y="26.3">⌀</text>
<text x="276.2" y="26.2">⌀</text>
<text x="238.2" y="30.6">⌀</text>
<text x="238.3" y="35">⌀</text>
<text x="255.8" y="30.9">⌀</text>
<text x="255.8" y="35.3">⌀</text>
<text x="276.2" y="30.8">⌀</text>
<text x="276.2" y="35.2">⌀</text>
<text x="103.8" y="94.1">±</text>
<text x="91.4" y="101.3">±</text>
<text x="254.2" y="175.9">⌀</text>
</g>
</svg>
